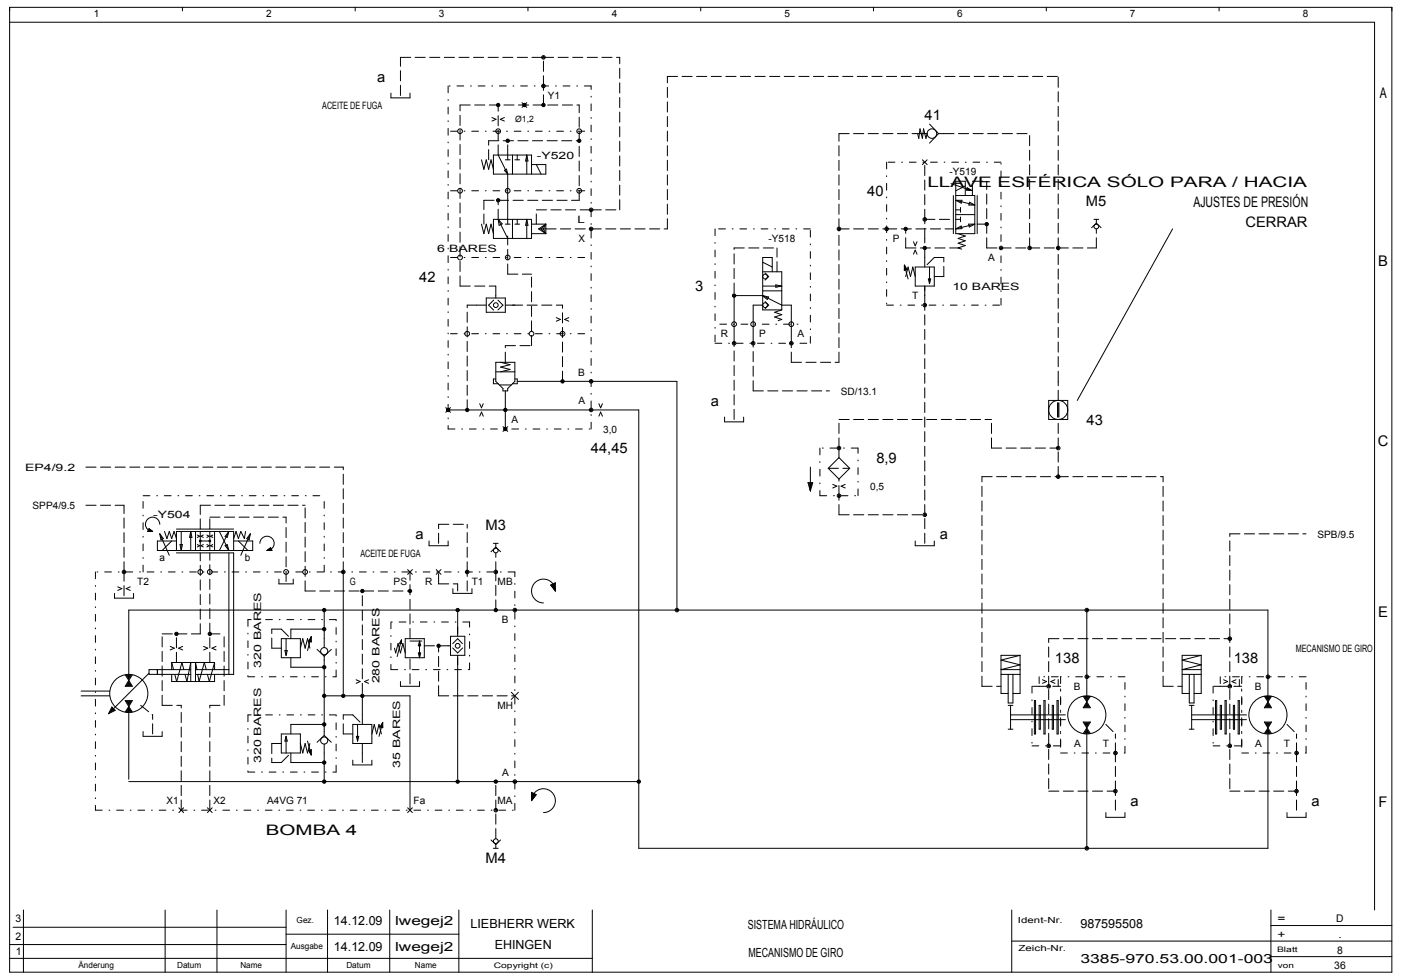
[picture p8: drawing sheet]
<svg xmlns="http://www.w3.org/2000/svg" width="582mm" height="406mm" viewBox="0 0 582 406" stroke-linecap="round" stroke-linejoin="round" font-family="sans-serif">
<g fill="none" stroke="#000" stroke-width=".42">
<path d="M4 3.1h574.2v400.9h-574.2zM4 9.2h567v369M75.8 3.1v1.4M147.6 3.1v1.4M219.3 3.1v1.4M291.1 3.1v1.4M362.9 3.1v1.4M434.6 3.1v1.4M506.4 3.1v1.4M162.4 38.7v2h7.9v-2M204.4 48.8l1.7 .8-1.7 .7M209.5 48.8l-1.7 .8 1.7 .7"/>
<path d="M216.8 42.7l2 1.9M218.8 42.7l-2 1.9M380.2 55.5h5l-.5 2-1-4-.5 4-1-4-.5 4-.5-2M386.1 51.6l3.8 3.9M389.9 55.5h2.2M389.9 55.5l-3.8 4M200 66.4l1 4 1-4 1 4 1-4 1 4M206.9 64.4l4 8M209.5 70.8l.9-.5 .5 2.1zM209.9 66.4h2M210.9 64.4v2M210.9 72.4v20.7"/>
<path d="M212.9 64.4v8M213.9 66.4h2M214.9 64.4v2M218.8 64.4v8M218.8 64.4l.5 2.5h-1zM220.8 68.4h6v4h-21.8v-8h15.8v8M222.8 68.4l2 4M383.2 66.4l2 2M385.2 66.4l-2 2M395.1 76.3l8.6 2.9M401 77.3l-4 2M401.8 78l1.9 1.2-2.3-.2z"/>
<path d="M401.9 78.3l1.8 .9-2-.3zM403.4 79.1l-1.3-.6-.1 .3 1.7 .4M200 93.1l1 4 1-4 1 4 1-4 1 4M205 91.2h15.8v7.9h-15.8zM206.9 91.2l1.7 1.8-1.3 .6zM206.9 91.2l4 7.9M209.9 93.1h2M212.9 91.2v7.9M213.9 93.1h2M214.9 91.2v1.9M218.8 91.2v7.9M218.8 91.2l.5 2.4h-1z"/>
<path d="M220.8 97.1h6M220.8 93.1h6M223.8 95.1h3M223.8 95.1l3 2M226.8 93.1v4M226.8 93.1l-3 2M226.8 93.1l-1 2 1 2M226.8 93.1l-2 2 2 2M396 81.3v15.8M397 81.3h8v15.8h-8v-21.8h4v6M397 83.2h2.6l-.3 1.2zM397 83.2l8 2"/>
<path d="M397 87.2h2M397 89.2h8M397 91.2h2M397 95.1l2.3-1.2 .3 1.1zM398 97.1l3 1-3 1 3 1-3 1 3 1-3 .9 1.5 .5M399 86.2v2M399 90.2v2M402.4 93.1h2.6l-2.3 1.2zM402.8 84l2.2 1.2h-2.5zM405 93.1l-8 2M405.9 81.3v15.8M453.5 94.6l1.9-1.9 2 1.9"/>
<path d="M454.4 91.2h2M455.4 91.2v1.9M487.1 95.1l-39.6 71.3M316.8 112.9h8v15.9M316.8 118.9h8M316.8 109l4 2M317.8 113.4l1.5 1.5-1.5 1.5M320.8 112.9v-5.9h-4v21.8h8M322.3 118.4l2.5 .5-2.5 .5zM375.7 110.2l1.1 1.8-1.1 .3zM375.7 110.2l1.5 5.7M375.7 110.2l.8 1.8-.7 .2 .1-1.4 .4 1.1-.4 .1 .1-.7"/>
<path d="M376.2 114.9l1-3.9 1 3.9 1-3.9 1 3.9M379.5 100.4l.7 1.8 .7-1.8M379.5 105.6l.7-1.7 .7 1.7M380.2 111h7.9v7.9h-7.9zM384.2 107v4M384.2 118.9v3.9M385.6 115.9h1l-.5 2zM386.1 111v6.9M198 126.8h4M202 123.8h7.9v6h-7.9zM205.1 124.7l-2.1 2.1 2.1 2.1M206 122.8v1"/>
<path d="M206.9 124.7l2 2.1-2 2M209.9 126.8h4M231.1 132l1.7 .7-1.7 .8M236.3 132l-1.7 .7 1.7 .8M316.8 126.8h-3.9v15.8M316.8 122.8l8 4h3.9v15.8M316.8 120.9h8M316.8 122.8l2.5 .6-.6 1-1.9-1.5M316.8 122.8h-11.8v19.8M317.8 125.3l1.5 1.5-1.5 1.5M324.8 128.8l-3 1 3 1-3 1 3 .9-1.5 .5M206 157.5h-1v2h1.9"/>
<path d="M206 150.6h7.9v7.9l-3 3v.9h-2v-.9l-2.9-3zM206 154.5h7.9M207.4 160h5M207.9 150.6l4 1-4 .9 4 1-4 1M213.9 157.5h1v2h-2M214.9 158.5h66.3v95M185.2 169.4l1.9 2M186.2 170.4h79.2v182.1h261.3v-47.5M187.1 169.4l-1.9 2M199.3 167.8l.7 1.7 .8-1.7M199.3 173l.7-1.7 .8 1.7M208.9 177.3l2 2"/>
<path d="M209.9 162.4v15.9M210.9 177.3l-2 2M248.8 167.8l.7 1.7 .8-1.7M248.8 173l.7-1.7 .8 1.7M301 173.3v2h7.9v-2M435.6 166.4h8v7.9h-8zM439.3 167.4v5.9M439.6 167.4v5.9M439.9 167.4v5.9M336.6 194.1v9.9M344.1 194.6l4.4-4.4 4.5 4.4-4.5 4.5zM61.9 219.7l1.5 1.2h-2.1z"/>
<path d="M66.4 217.9a2.97 2.97 0 0 0-3-3 2.97 2.97 0 0 0-3 3 2.97 2.97 0 0 0 3 3M73.3 219.9h23.8M335.6 200.6h2l-1 3.4zM336.6 202l.4-.9h-.6l.2 1.8 .7-2.1h-1.3l.6 3.2M345.9 201.3l1.7 .7-1.7 .8M351.1 201.3l-1.7 .7 1.7 .8M63.2 220.8l-1.2-1-.4 .9 .8-.1-.4-.1 .2-.2 .7 .4-1-.1 .2-.5 1.1 .7-1.5-.1 .3-.7 1.4 .9M66.4 221.8l1.5 2-1 .5zM66.4 221.8l3.9 9M68.3 220.9l1 2.9 1-2.9 1 2.9 1-2.9 1 2.9M71.3 224.8l-3.9 4M73.3 224.8h-7.9v4h39.6v-4h-7.9"/>
<path d="M73.3 228.8v-7.9h23.8v7.9M73.3 229.8h23.8v50.5h-15.9M74.8 226.3h1l-.5 2.5zM75.3 220.9v7.9M79.2 220.9v7.9M79.2 220.9l.5 2.4h-1zM81.2 220.9v7.9M82 222.3l.9 .5-.9 .5M82 226.3l.9 .5-.9 .5M83.2 224.8h4M83.2 220.9v7.9M84.4 222.3l-.9 .5 .9 .5"/>
<path d="M84.4 226.3l-.9 .5 .9 .5M85.9 222.3l1 .5-1 .5M85.9 226.3l1 .5-1 .5M87.2 220.9v7.9M88.4 222.3l-.9 .5 .9 .5M88.4 226.3l-.9 .5 .9 .5M89.1 220.9v7.9M91.1 220.9l4 7.9M93.5 226.7l.9-.4 .7 2.5zM95.1 220.9l-.7 2.4-.9-.4zM95.1 220.9l-4 7.9M95.1 229.8v50.5"/>
<path d="M99 224.8l4 4M102 220.9l-.5 2.9-1.5-2.9-1 2.9-.9-2.9-1 2.9M104 221.8l-.5 2.5-1-.5zM104 221.8l-4 9M107.9 225.8a2.97 2.97 0 0 1 3-3 2.97 2.97 0 0 1 3 3 2.97 2.97 0 0 1-3 3M110.9 228.8l1.5-1.2 .6 1.2zM111.1 228.7l1.2-.9 .5 .9-.9-.2 .4-.1-.1-.2-.7 .4 1-.1-.3-.4zM111.2 228.7l1.4-.1-.3-.7-1.4 .9M142.6 237.7v50.5M169.3 236.7l2 2M171.3 236.7l-2 2M178.2 224.8v2h8v-2"/>
<path d="M181.2 236.7l2 2M183.2 236.7l-2 2M204 229.3l2-1.9 1.9 1.9M205 225.8h1.9M206 225.8v2M380.2 224.8v2h7.9v-2M47.6 246.6v2h7.9v-2M48.9 243.9l1.7 .7-1.7 .8M54.1 243.9l-1.7 .7 1.7 .8M115.9 240.7v1.9h5.9v-1.9M134.7 253.5v15.6M188.1 244.6v2h8v-2"/>
<path d="M190.1 254.5v9.9M228.7 243.1l2-1v3.5zM230.6 245.3l-1.6-2.1 1.5-.7-.5 1.2 .2 .2-.1-.6-.3 .2 .6 1.2-.2-1.7-.7 .4 1.1 1.8-.2-2.5-1.2 .6 1.5 2.3M230.7 245.6a5 5 0 0 0-4.9-4.9 5 5 0 0 0-5 4.9 5 5 0 0 0 5 5M451.5 253.5v35.7M61.9 279.8l-16.8 16.8M65.4 278.3v2M70.7 268.6l1.7 .8-1.7 .7M71.3 275.3v3M71.3 275.3l.8 3M71.3 275.3h17.8M75.9 268.6l-1.7 .8 1.7 .7"/>
<path d="M76.4 278.3l-.8-3-2.2 7.9-.8-2.9M79.2 278.3h-17.3v2h17.3M81.2 278.3h13.9M81.8 278.3l-.6-3v7.9M84.6 268.6l1.7 .8-1.7 .7M85.7 278.3l-.8-3-2.2 7.9-.6-2.9M89.1 275.3v3M89.1 275.3l-2.1 7.9-.8-2.9M89.8 268.6l-1.7 .8 1.7 .7M116.9 265.4h7.9v7.9h-7.9zM118.3 270.4h1l-.5 1.9zM118.8 265.4v6.9"/>
<path d="M120.8 273.3v4h13.9M124.8 269.4l1-4 1 4 1-4 .9 4M129.3 264.6v2.2l-1.1-.3zM129.3 264.6l-1.5 5.8M129.3 264.6l-.9 1.8 .8 .2-.1-1.4-.4 1.1 .4 .1-.1-.6M131.7 269.9l3 2.8M134.7 261.4h-13.9v4M134.7 272.7v32.9M137.7 269.9l-3 2.8M163.9 269.4l.5 1.9 1-3.9 1 3.9 1-3.9 .9 3.9M166.8 266l-.8 1.3 .8 .2v-1.6l-1.8 6.9M168.3 265.4h8v7.9h-8z"/>
<path d="M170.3 266.4h5M173.8 271.3h1l-.5 2zM174.3 266.4l.5 2h-1zM174.3 266.4v6.9M186.2 268.4h.9M187.1 264.4h6v7.9h-6zM188 269.3l2.1 2 2.1-2M188 267.5l2.1-2.1 2 2.1M190.1 272.3v51.5M423.8 272.3l-8 2 8 2-8 2h8M423.8 272.3h-8v15.9h3M423.8 272.3v15.9h-3"/>
<path d="M499 272.3l-7.9 2 7.9 2-7.9 2h7.9M499 272.3h-7.9v15.9h2.9M499 272.3v15.9h-3M33.7 289.2h11.9M33.7 287.2h11.9M46.5 293.8l1.4 1.4-2.8 1.4zM46.6 294.3l.8 .8-1.6 .8zM46.7 294.7l.2 .3-.4 .2zM52 291.1h3l-1.5 2.5zM52 280.4l1.5 2.3M52.5 280.5h2l-1 1.6zM52.5 291.4h2l-1 1.6z"/>
<path d="M53 280.8h1l-.5 .8zM53 291.7h1l-.5 .7zM53.3 281h.4l-.2 .3zM53.3 291.9h.4zM53.5 282.7l1.5 2.5h-3zM53.5 281.2v-27.7h473.2v35.7M53.5 293.6v30.2M53.5 283.9l.5 .7h-1zM53.5 283.3l1 1.6h-2zM53.5 293.6l1.5 2.3M53.4 295.2h.1M53.5 294.7l.6 .8h-1.2z"/>
<path d="M53.5 294.1l1.1 1.7h-2.2zM53.5 293.6l-1.5 2.3M53.6 284.4h-.3h.4M55 280.4l-1.5 2.3M71.3 280.3v2.9h17.8v-2.9M76.9 280.3l.8 2.9 1.5-7.9v7.9M134.7 289.2h35.6v47.5M147.9 282.5l1.7 .7-1.7 .8M150.5 289.2v11.8M153.1 282.5l-1.7 .7 1.7 .8M166.4 283.2v2h7.9v-2M212.4 287.7l3 2.9"/>
<path d="M215.4 287.7l-3 2.9M415.8 280.3h8M418.8 280.3v11.8h2v-11.8M418.8 293.1h2M419.8 293.1v9.9M419.8 299.1h22.8M419.8 297.1h22.8M429.7 291.1h.5v13.9h-.5zM431.7 293.1h.5v9.9h-.5zM433 282.5l1.7 .7-1.7 .8M433.7 291.1h.5v13.9h-.5zM437.1 293.1h.5v9.9h-.5z"/>
<path d="M438.2 282.5l-1.7 .7 1.7 .8M439.1 291.1h.5v13.9h-.5zM450 289.4l1.5 2.2M450.4 289.5h2.2l-1.1 1.6zM450.9 289.8h1.2l-.6 .7zM451.4 290.1h.1M451.5 291.6l1.5 2.5h-3zM451.5 292.2l1 1.6h-2zM451.5 292.8l.5 .7h-1zM451.5 293.1l.2 .2h-.4zM453 289.4l-1.5 2.2M491.1 280.3h7.9"/>
<path d="M494 280.3v11.8h2v-11.8M494 293.1h2M495 293.1v9.9M495 299.1h22.8M495 297.1h22.8M504.9 291.1h.5v13.9h-.5zM506.9 293.1h.5v9.9h-.5zM508.3 282.5l1.7 .7-1.7 .8M508.9 291.1h.5v13.9h-.5zM512.4 293.1h.5v9.9h-.5zM513.5 282.5l-1.7 .7 1.7 .8M514.3 291.1h.5v13.9h-.5z"/>
<path d="M525.2 289.4l1.5 2.2M525.6 289.5h2.2l-1.1 1.6zM526.1 289.8h1.2l-.6 .7zM526.6 290.1h.1M526.7 291.6l1.5 2.5h-3zM526.7 292.2l1 1.6h-2zM526.7 292.8l.5 .7h-1zM526.7 293.1l.2 .2h-.4zM528.2 289.4l-1.5 2.2M59.4 304v2h8v-2M116.9 305h7.9v7.9h-7.9zM118.8 306v6.9"/>
<path d="M118.8 306l.5 2h-1zM120.8 312.9v4h13.9M124.8 309l1 3.9 1-3.9 1 3.9 .9-3.9M127.8 308l1.5 5.7M128.2 311.9l1.1-.4v2.2zM129 312.6l.1-.7-.4 .1 .4 1.1 .1-1.4-.8 .2 .9 1.8M134.7 301h-13.9v4M134.7 309.2v15.6M134.7 305.6l3 2.9M134.7 305.6l-3 2.9M146.6 301h7.9v8h-7.9zM146.6 315.9v2h7.9v-2"/>
<path d="M148 306h1l-.5 2zM148.5 301v7M150.5 309v7.9M154.5 305l1-4 1 4 1-4 .9 4M159 300.2v2.2l-1.1-.3zM159 300.2l-1.5 5.8M159 300.2l-.9 1.9 .8 .2-.1-1.4-.4 1 .4 .1-.1-.6M418.8 303h2M450 300.1h3l-1.5 2.4zM450.5 300.3h2l-1 1.6zM451 300.6h1l-.5 .7zM451.3 300.8h.4h-.3"/>
<path d="M451.5 303.1l1 1.6h-2zM451.5 303.6l.5 .8h-1zM451.5 303.9l.2 .3h-.4zM451.5 302.5l-1.5 2.3M451.5 302.5l1.5 2.3M451.5 305v47.5M494 303h2M525.2 300.1h3l-1.5 2.4zM525.7 300.3h2l-1 1.6zM526.2 300.6h1l-.5 .7zM526.5 300.8h.4h-.3M526.7 303.1l1 1.6h-2z"/>
<path d="M526.7 303.6l.5 .8h-1zM526.7 303.9l.2 .3h-.4zM526.7 302.5l-1.5 2.3M526.7 302.5l1.5 2.3M53.5 324.8h211.9M74.3 335.7l2 2M76.3 335.7l-2 2M86.2 335.7l1.9 2M88.1 335.7l-1.9 2M169.3 335.7l2 2M171.3 335.7l-2 2M220.8 332.7a5 5 0 0 1 5-4.9 5 5 0 0 1 4.9 4.9 5 5 0 0 1-4.9 5"/>
<path d="M220.8 329.3l2 .9-2 2.5zM220.9 332.4l1.6-2.1-1.5-.6 .5 1.1-.2 .2 .1-.6 .3 .2-.6 1.2 .2-1.7 .7 .4-1.1 1.8 .2-2.4 1.2 .5-1.5 2.3M459.4 337.7v2h7.9v-2M534.6 337.7v2h8v-2M204 349.1l2 1.8 1.9-1.8M205 352.5h1.9M206 350.5v2M9.7 378.2v25.8M68.6 378.2v25.8M90.1 378.2v25.8M118.8 378.2v25.8M136.1 378.2v25.8"/>
<path d="M161.9 378.2v25.8M190.6 378.2v25.8M246.1 378.2v25.8M420.3 378.2v25.8M528 378.2v25.8M4 398.3h242.1M4 392.5h114.8M5.4 385.3h113.4M118.8 388.2h71.8M420.3 391.1h157.9M528 397.5h50.2M528 384.6h50.2"/>
<circle cx="225.8" cy="23.8" r=".74"/>
<circle cx="225.8" cy="35.7" r=".74"/>
<circle cx="225.8" cy="35.7" r=".37"/>
<circle cx="225.8" cy="23.8" r=".37"/>
<circle cx="191.1" cy="54.5" r=".99"/>
<circle cx="206.9" cy="54.5" r=".99"/>
<circle cx="206.9" cy="43.6" r=".69"/>
<circle cx="206.9" cy="43.6" r=".5"/>
<circle cx="207" cy="43.6" r=".2"/>
<circle cx="210.9" cy="58.5" r=".69"/>
<circle cx="210.9" cy="58.5" r=".5"/>
<circle cx="210.9" cy="58.5" r=".2"/>
<circle cx="217.8" cy="43.6" r=".69"/>
<circle cx="217.8" cy="43.6" r=".5"/>
<circle cx="217.8" cy="43.6" r=".2"/>
<circle cx="225.8" cy="43.6" r=".69"/>
<circle cx="225.8" cy="43.6" r=".5"/>
<circle cx="225.8" cy="43.6" r=".2"/>
<circle cx="240.6" cy="54.5" r=".99"/>
<circle cx="240.6" cy="58.5" r=".5"/>
<circle cx="240.6" cy="58.5" r=".69"/>
<circle cx="240.6" cy="58.5" r=".2"/>
<circle cx="387.1" cy="55.5" r="1.98"/>
<circle cx="191.1" cy="79.3" r=".99"/>
<circle cx="210.9" cy="79.3" r=".99"/>
<circle cx="240.6" cy="79.3" r=".99"/>
<circle cx="206.9" cy="83.2" r=".69"/>
<circle cx="206.9" cy="83.2" r=".5"/>
<circle cx="207" cy="83.2" r=".2"/>
<circle cx="245.6" cy="95.1" r=".74"/>
<circle cx="245.6" cy="87.2" r=".74"/>
<circle cx="245.6" cy="87.2" r=".37"/>
<circle cx="245.6" cy="95.1" r=".37"/>
<circle cx="348.5" cy="95.1" r=".74"/>
<circle cx="348.5" cy="95.1" r=".37"/>
<circle cx="368.3" cy="95.1" r=".74"/>
<circle cx="368.3" cy="95.1" r=".37"/>
<circle cx="376.2" cy="95.1" r=".5"/>
<circle cx="376.2" cy="95.1" r=".69"/>
<circle cx="376.2" cy="95.1" r=".2"/>
<circle cx="384.2" cy="91.2" r=".37"/>
<circle cx="384.2" cy="91.2" r=".74"/>
<circle cx="409.9" cy="93.1" r=".5"/>
<circle cx="409.9" cy="93.1" r=".69"/>
<circle cx="409.9" cy="93.1" r=".2"/>
<circle cx="455.4" cy="94.1" r=".99"/>
<circle cx="191.1" cy="107" r=".99"/>
<circle cx="210.9" cy="107" r=".99"/>
<circle cx="317.8" cy="114.9" r=".99"/>
<circle cx="384.2" cy="103" r=".5"/>
<circle cx="384.2" cy="103" r=".69"/>
<circle cx="384.2" cy="103" r=".2"/>
<circle cx="415.8" cy="103" r=".74"/>
<circle cx="415.8" cy="103" r=".37"/>
<circle cx="427.7" cy="103" r=".74"/>
<circle cx="427.7" cy="103" r=".37"/>
<circle cx="439.6" cy="103" r=".74"/>
<circle cx="439.6" cy="103" r=".37"/>
<circle cx="194.1" cy="138.7" r=".99"/>
<circle cx="206" cy="126.8" r=".99"/>
<circle cx="220.8" cy="138.7" r=".99"/>
<circle cx="233.7" cy="138.7" r=".99"/>
<circle cx="305" cy="134.7" r=".99"/>
<circle cx="305" cy="122.8" r=".5"/>
<circle cx="305" cy="122.8" r=".69"/>
<circle cx="305" cy="122.8" r=".2"/>
<circle cx="312.9" cy="134.7" r=".99"/>
<circle cx="317.8" cy="126.8" r=".99"/>
<circle cx="328.7" cy="134.7" r=".99"/>
<circle cx="384.2" cy="126.8" r=".37"/>
<circle cx="384.2" cy="126.8" r=".74"/>
<circle cx="233.7" cy="158.5" r=".5"/>
<circle cx="233.7" cy="158.5" r=".69"/>
<circle cx="233.7" cy="158.5" r=".2"/>
<circle cx="245.6" cy="158.5" r=".74"/>
<circle cx="245.6" cy="158.5" r=".37"/>
<circle cx="305" cy="142.6" r=".74"/>
<circle cx="305" cy="142.6" r=".37"/>
<circle cx="312.9" cy="142.6" r=".74"/>
<circle cx="312.9" cy="142.6" r=".37"/>
<circle cx="328.7" cy="142.6" r=".74"/>
<circle cx="328.7" cy="142.6" r=".37"/>
<circle cx="186.2" cy="170.4" r=".69"/>
<circle cx="186.2" cy="170.4" r=".5"/>
<circle cx="186.2" cy="170.4" r=".2"/>
<circle cx="194.1" cy="170.4" r=".69"/>
<circle cx="194.1" cy="170.4" r=".5"/>
<circle cx="194.1" cy="170.4" r=".2"/>
<circle cx="209.9" cy="178.3" r=".69"/>
<circle cx="209.9" cy="170.4" r=".69"/>
<circle cx="209.9" cy="178.3" r=".5"/>
<circle cx="209.9" cy="170.4" r=".5"/>
<circle cx="209.9" cy="170.4" r=".2"/>
<circle cx="209.9" cy="178.3" r=".2"/>
<circle cx="245.6" cy="170.4" r=".74"/>
<circle cx="245.6" cy="170.4" r=".37"/>
<circle cx="439.6" cy="170.4" r="4"/>
<circle cx="348.5" cy="186.2" r=".74"/>
<circle cx="348.5" cy="186.2" r=".37"/>
<circle cx="439.6" cy="198.1" r=".74"/>
<circle cx="439.6" cy="186.2" r=".74"/>
<circle cx="439.6" cy="198.1" r=".37"/>
<circle cx="439.6" cy="186.2" r=".37"/>
<circle cx="348.5" cy="206" r=".74"/>
<circle cx="348.5" cy="206" r=".37"/>
<circle cx="384.2" cy="213.9" r=".37"/>
<circle cx="384.2" cy="213.9" r=".74"/>
<circle cx="51.5" cy="237.7" r=".74"/>
<circle cx="51.5" cy="237.7" r=".37"/>
<circle cx="83.2" cy="237.7" r=".99"/>
<circle cx="83.2" cy="224.8" r=".35"/>
<circle cx="83.2" cy="224.8" r=".1"/>
<circle cx="83.2" cy="224.8" r=".25"/>
<circle cx="87.2" cy="237.7" r=".99"/>
<circle cx="87.2" cy="224.8" r=".35"/>
<circle cx="87.2" cy="224.8" r=".1"/>
<circle cx="87.2" cy="224.8" r=".25"/>
<circle cx="118.8" cy="237.7" r=".99"/>
<circle cx="126.8" cy="237.7" r=".99"/>
<circle cx="142.6" cy="237.7" r=".74"/>
<circle cx="142.6" cy="237.7" r=".37"/>
<circle cx="194.1" cy="237.7" r=".74"/>
<circle cx="194.1" cy="237.7" r=".37"/>
<circle cx="206" cy="228.8" r=".99"/>
<circle cx="206" cy="237.7" r=".74"/>
<circle cx="206" cy="237.7" r=".37"/>
<circle cx="134.7" cy="253.5" r=".5"/>
<circle cx="134.7" cy="253.5" r=".69"/>
<circle cx="134.7" cy="253.5" r=".2"/>
<circle cx="150.5" cy="245.6" r=".5"/>
<circle cx="150.5" cy="245.6" r=".69"/>
<circle cx="150.5" cy="245.6" r=".2"/>
<circle cx="170.3" cy="245.6" r=".5"/>
<circle cx="170.3" cy="245.6" r=".69"/>
<circle cx="170.3" cy="245.6" r=".2"/>
<circle cx="190.1" cy="253.5" r=".69"/>
<circle cx="190.1" cy="253.5" r=".5"/>
<circle cx="190.1" cy="253.5" r=".2"/>
<circle cx="206" cy="253.5" r=".69"/>
<circle cx="206" cy="253.5" r=".5"/>
<circle cx="206" cy="253.5" r=".2"/>
<circle cx="213.9" cy="253.5" r=".74"/>
<circle cx="213.9" cy="253.5" r=".37"/>
<circle cx="281.2" cy="253.5" r=".74"/>
<circle cx="281.2" cy="253.5" r=".37"/>
<circle cx="451.5" cy="253.5" r=".74"/>
<circle cx="451.5" cy="253.5" r=".37"/>
<circle cx="73.3" cy="263.4" r=".69"/>
<circle cx="73.3" cy="263.4" r=".5"/>
<circle cx="73.3" cy="263.4" r=".2"/>
<circle cx="87.2" cy="263.4" r=".69"/>
<circle cx="87.2" cy="263.4" r=".5"/>
<circle cx="87.2" cy="263.4" r=".2"/>
<circle cx="134.7" cy="270.6" r="1.49"/>
<circle cx="134.7" cy="261.4" r=".5"/>
<circle cx="134.7" cy="277.3" r=".5"/>
<circle cx="134.7" cy="261.4" r=".69"/>
<circle cx="134.7" cy="277.3" r=".69"/>
<circle cx="134.7" cy="277.3" r=".2"/>
<circle cx="134.7" cy="261.4" r=".2"/>
<circle cx="182.2" cy="268.4" r=".5"/>
<circle cx="182.2" cy="268.4" r=".69"/>
<circle cx="182.2" cy="268.4" r=".2"/>
<circle cx="190.1" cy="268.4" r=".99"/>
<circle cx="510.9" cy="265.4" r=".37"/>
<circle cx="510.9" cy="265.4" r=".74"/>
<circle cx="53.5" cy="288.2" r="7.9"/>
<circle cx="134.7" cy="289.2" r=".5"/>
<circle cx="134.7" cy="289.2" r=".69"/>
<circle cx="134.7" cy="289.2" r=".2"/>
<circle cx="142.6" cy="289.2" r=".5"/>
<circle cx="142.6" cy="289.2" r=".69"/>
<circle cx="142.6" cy="289.2" r=".2"/>
<circle cx="150.5" cy="289.2" r=".5"/>
<circle cx="150.5" cy="289.2" r=".69"/>
<circle cx="150.5" cy="289.2" r=".2"/>
<circle cx="435.6" cy="285.2" r=".74"/>
<circle cx="435.6" cy="285.2" r=".37"/>
<circle cx="451.5" cy="297.1" r="7.9"/>
<circle cx="451.5" cy="281.2" r=".74"/>
<circle cx="451.5" cy="281.2" r=".37"/>
<circle cx="510.9" cy="285.2" r=".37"/>
<circle cx="510.9" cy="285.2" r=".74"/>
<circle cx="526.7" cy="297.1" r="7.9"/>
<circle cx="526.7" cy="281.2" r=".74"/>
<circle cx="526.7" cy="281.2" r=".37"/>
<circle cx="134.7" cy="307.7" r="1.49"/>
<circle cx="134.7" cy="316.9" r=".5"/>
<circle cx="134.7" cy="301" r=".5"/>
<circle cx="134.7" cy="316.9" r=".69"/>
<circle cx="134.7" cy="301" r=".69"/>
<circle cx="134.7" cy="301" r=".2"/>
<circle cx="134.7" cy="316.9" r=".2"/>
<circle cx="435.6" cy="310" r=".74"/>
<circle cx="435.6" cy="310" r=".37"/>
<circle cx="463.4" cy="312.9" r=".74"/>
<circle cx="463.4" cy="312.9" r=".37"/>
<circle cx="510.9" cy="310" r=".37"/>
<circle cx="510.9" cy="310" r=".74"/>
<circle cx="538.6" cy="312.9" r=".74"/>
<circle cx="538.6" cy="312.9" r=".37"/>
<circle cx="134.7" cy="324.8" r=".5"/>
<circle cx="134.7" cy="324.8" r=".69"/>
<circle cx="134.7" cy="324.8" r=".2"/>
<circle cx="190.1" cy="324.8" r=".69"/>
<circle cx="190.1" cy="324.8" r=".5"/>
<circle cx="190.1" cy="324.8" r=".2"/>
<circle cx="206" cy="336.7" r=".74"/>
<circle cx="206" cy="324.8" r=".69"/>
<circle cx="206" cy="324.8" r=".5"/>
<circle cx="206" cy="336.7" r=".37"/>
<circle cx="206" cy="324.8" r=".2"/>
<circle cx="213.9" cy="324.8" r=".74"/>
<circle cx="213.9" cy="324.8" r=".37"/>
<circle cx="265.4" cy="324.8" r=".5"/>
<circle cx="265.4" cy="324.8" r=".69"/>
<circle cx="265.4" cy="324.8" r=".2"/>
<circle cx="463.4" cy="328.8" r=".74"/>
<circle cx="463.4" cy="328.8" r=".37"/>
<circle cx="538.6" cy="328.8" r=".74"/>
<circle cx="538.6" cy="328.8" r=".37"/>
<circle cx="206" cy="349.6" r=".99"/>
<circle cx="451.5" cy="352.5" r=".74"/>
<circle cx="451.5" cy="352.5" r=".37"/>
</g>
<g fill="none" stroke="#000" stroke-width=".42" stroke-dasharray="4.2 1.8">
<path d="M166.4 39.7v-15.9M166.4 23.8h59.4M225.8 35.7v-11.9M225.8 23.8h31.6M277.2 31.8h162.4M191.1 43.6h49.5M203 58.5h37.6M225.8 43.6v-7.9M348.5 55.5h31.7M392.1 55.5h35.6M203 66.4v-7.9M206.9 64.4v-20.8"/>
<path d="M210.9 64.4v-5.9M404 75.3h5.9M201 93.1v-9.9M201 83.2h39.6M206.9 91.2v-8M222.8 93.1v-5.9M222.8 87.2h22.8M226.8 95.1h18.8M240.6 83.2v-39.6M245.6 95.1h31.6M245.6 87.2h11.8M257.4 87.2v-63.4"/>
<path d="M277.2 95.1v-63.3M348.5 95.1v-39.6M348.5 95.1h19.8M368.3 95.1h27.7M384.2 99.1v-7.9M384.2 91.2v-23.8M384.2 91.2h11.8M404 81.3v-6M405.9 93.1h4M191.1 118.9v-75.3M191.1 118.9h14.9M210.9 113.9v-15.8"/>
<path d="M210.9 113.9h9.9M305 103h17.8M322.8 112.9v-9.9M376.2 103v-7.9M376.2 103h23.8M384.2 107v-7.9M388.1 107l-3.9 4M388.1 114.9h4M392.1 114.9v-7.9M392.1 107h-4M409.9 103v-27.7M409.9 103h5.9"/>
<path d="M415.8 103h11.9M427.7 103v-47.5M427.7 103h11.9M439.6 103v-71.2M439.6 103h15.8M455.4 103v-7.9M194.1 126.8h3.9M206 122.8v-3.9M212.9 126.8h20.8M305 121.9v-18.9M384.2 126.8v-7.9M209.9 150.6v-7"/>
<path d="M209.9 143.6h10.9M220.8 143.6v-29.7M233.7 158.5v-31.7M328.7 150.6v-8M328.7 150.6h19.8M348.5 150.6v-55.5M439.6 158.5v-55.5M194.1 170.4v-43.6M305 174.3v-31.7M312.9 162.4v-19.8M312.9 162.4h31.7M348.5 174.3h63.4"/>
<path d="M439.6 166.4v-7.9M35.7 194.1h106.9M344.1 194.6h8.9M348.5 190.2v-4M348.5 186.2v-11.9M407.9 198.1h31.7M411.9 186.2v-11.9M411.9 186.2h27.7M439.6 198.1v-11.9M439.6 186.2v-11.9M439.6 198.1h43.6M35.7 210h15.8"/>
<path d="M83.2 219.9v-9.9M83.2 210h43.6M87.2 219.9v-5M87.2 214.9h31.6M182.2 217.9h11.9M348.5 213.9v-7.9M348.5 206v-6.9M348.5 213.9h35.7M384.2 213.9v-87.1M51.5 237.7v-27.7M142.6 237.7v-43.6M182.2 225.8v-7.9"/>
<path d="M194.1 237.7v-19.8M206 237.7v-7.9M384.2 225.8v-11.9M510.9 221.8h31.7M51.5 247.6v-9.9M118.8 241.6v-26.7M126.8 245.6v-35.6M126.8 245.6h43.5M182.2 242.6v-4.9M182.2 242.6h7.9M190.1 245.6v-3M194.1 245.6v-7.9"/>
<path d="M206 253.5v-15.8M67.4 263.4h15.8M73.3 275.3v-11.9M83.2 263.4v-33.6M87.2 275.3v-45.5M87.2 263.4h5.9M112.9 269.4v-8M112.9 261.4h4M116.9 261.4l3.9 4M116.9 269.4h-4M170.3 265.4v-27.7M176.3 268.4h9.9"/>
<path d="M435.6 265.4h75.3M510.9 265.4v-43.6M58.4 293.1l5 4M67.4 293.1v-29.7M67.4 293.1h7.9M87.2 293.1h5.9M93.1 293.1v-29.7M142.6 297.1h4M146.6 297.1l3.9 3.9M150.5 288.2v-42.6M170.3 284.2v-10.9M182.2 289.2v-20.8"/>
<path d="M182.2 289.2h31.7M407.9 285.2v-87.1M407.9 285.2h7.9M435.6 285.2v-19.8M483.2 285.2v-87.1M483.2 285.2h7.9M510.9 285.2v-19.8M63.4 305v-7.9M112.9 309v7.9M112.9 316.9h4M116.9 316.9l3.9-4M116.9 309h-4"/>
<path d="M142.6 305v-7.9M146.6 305h-4M435.6 310v-1M435.6 309v-23.8M459.4 301l4 4M463.4 312.9v-7.9M510.9 310v-1M510.9 309v-23.8M534.6 301l4 4M538.6 312.9v-7.9M75.3 336.7v-43.6M87.2 336.7v-43.6"/>
<path d="M206 336.7v-11.9M435.6 327.8v-17.8M435.6 328.8h27.8M463.4 336.7v-7.9M463.4 328.8v-15.9M510.9 327.8v-17.8M510.9 328.8h27.7M538.6 336.7v-7.9M538.6 328.8v-15.9M206 348.6v-11.9"/>
</g>
<g fill="none" stroke="#000" stroke-width=".42" stroke-dasharray="2.8 2.8 .4 2.8">
<path d="M186.2 35.7v142.6M245.6 35.7h-59.4M187.1 54.5h57.5M187.1 79.3h57.5M368.3 67.4v59.4M415.8 67.4h-47.5M297 95.1v47.5M336.6 95.1h-39.6M187.1 107h57.5M187.1 138.7h57.5M299 134.7h34.7M368.3 126.8h47.5"/>
<path d="M415.8 126.8v-59.4M297 142.6h39.6M336.6 142.6v-47.5M186.2 178.3h59.4M245.6 178.3v-142.6M340.6 186.2v19.8M356.4 186.2h-15.8M59.4 206h75.3M340.6 206h15.8M356.4 206v-19.8M39.6 237.7v99M59.4 237.7v-31.7"/>
<path d="M134.7 237.7v-31.7M213.9 237.7h-174.3M103 257.5v23.7M139.6 257.5h-36.6M162.4 258.5v19.8M195.1 258.5h-32.7M162.4 278.3h32.7M195.1 278.3v-19.8M103 281.2h36.6M103 297.1v23.7M139.6 281.2v-23.7M139.6 297.1h-36.6"/>
<path d="M428.7 285.2v24.8M431.7 281.2v4M431.7 285.2h7.9M439.6 285.2v-4M439.6 281.2h-7.9M440.6 285.2h-11.9M440.6 281.2v31.7M467.3 281.2h-26.7M503.9 285.2v24.8M506.9 281.2v4M506.9 285.2h7.9M514.8 285.2v-4"/>
<path d="M514.8 281.2h-7.9M515.8 285.2h-11.9M515.8 281.2v31.7M542.6 281.2h-26.8M428.7 310h11.9M440.6 310v-24.8M440.6 312.9h26.7M467.3 312.9v-31.7M503.9 310h11.9M515.8 310v-24.8M515.8 312.9h26.8M542.6 312.9v-31.7"/>
<path d="M39.6 336.7h174.3M103 320.8h36.6M139.6 320.8v-23.7M213.9 336.7v-99"/>
</g>
<g font-size="6.1">
<text x="573.2" y="40.9">A</text>
<text x="572.5" y="110.5">B</text>
<text x="572.4" y="185.2">C</text>
<text x="572.5" y="256.2">E</text>
<text x="572.7" y="335.2">F</text>
</g>
<g font-size="6">
<text x="156.7" y="34">a</text>
<text x="384.1" y="49.8">41</text>
<text x="385.3" y="77.5">LLAVE ESFÉRICA SÓLO PARA / HACIA</text>
<text x="360.3" y="81.5">40</text>
<text x="451.1" y="85.4">M5</text>
<text x="495.8" y="85.9">AJUSTES DE PRESIÓN</text>
<text x="517.4" y="94.3">CERRAR</text>
<text x="174.2" y="117.1">42</text>
<text x="288.8" y="121.1">3</text>
<text x="295.3" y="168.6">a</text>
<text x="451.4" y="176.5">43</text>
<text x="245.5" y="188.4">44,45</text>
<text x="364.1" y="192.4">8,9</text>
<text x="201.7" y="220.1">M3</text>
<text x="172.6" y="224">a</text>
<text x="390.4" y="224">a</text>
<text x="438.3" y="275.5">138</text>
<text x="512.5" y="275.5">138</text>
<text x="469.6" y="334.9">a</text>
<text x="544.8" y="334.9">a</text>
<text x="110.4" y="346.8">BOMBA 4</text>
<text x="201.7" y="358.7">M4</text>
</g>
<g font-size="5.2">
<text x="138.7" y="384.4">14.12.09</text>
<text x="164.1" y="384.4">lwegej2</text>
<text x="195.4" y="385.8">LIEBHERR WERK</text>
<text x="310.7" y="386.1">SISTEMA HIDRÁULICO</text>
<text x="448.8" y="385.8">987595508</text>
<text x="138.7" y="395.1">14.12.09</text>
<text x="164.1" y="395.1">lwegej2</text>
<text x="205.5" y="394.4">EHINGEN</text>
<text x="311" y="397.6">MECANISMO DE GIRO</text>
<text x="448.8" y="400.2">3385-970.53.00.001-003</text>
</g>
<g font-size="4.4">
<text x="6.4" y="383.3">3</text>
<text x="530.7" y="383.3">=</text>
<text x="555.1" y="383.3">D</text>
<text x="530.7" y="389.8">+</text>
<text x="556" y="389.8">.</text>
<text x="6.4" y="390.5">2</text>
<text x="6.5" y="397">1</text>
<text x="555.5" y="396.3">8</text>
<text x="554.3" y="402.7">36</text>
</g>
<g font-size="4.2">
<text x="38.9" y="7.1">1</text>
<text x="110.6" y="7.1">2</text>
<text x="182.3" y="7.1">3</text>
<text x="254.1" y="7.1">4</text>
<text x="325.8" y="7.1">5</text>
<text x="397.7" y="7.1">6</text>
<text x="469.4" y="7.1">7</text>
<text x="541.2" y="7.1">8</text>
<text x="227.6" y="41.2">Y1</text>
<text x="133.9" y="45.2">ACEITE DE FUGA</text>
<text x="223" y="66">-Y520</text>
<text x="394.5" y="72.9">-Y519</text>
<text x="240" y="92.7">L</text>
<text x="240.2" y="100.6">X</text>
<text x="319.3" y="100.6">-Y518</text>
<text x="370.8" y="100.6">P</text>
<text x="181.6" y="104.6">6 BARES</text>
<text x="410.5" y="108.5">A</text>
<text x="378.9" y="124.4">T</text>
<text x="395.6" y="120.4">10 BARES</text>
<text x="299.4" y="140.2">R</text>
<text x="315.4" y="140.2">P</text>
<text x="331.3" y="140.2">A</text>
<text x="240.2" y="156.1">B</text>
<text x="240.2" y="167.9">A</text>
<text x="349.3" y="164">SD/13.1</text>
<text x="212.5" y="175.9">A</text>
<text x="250.6" y="179.8">3,0</text>
<text x="10.4" y="195.7">EP4/9.2</text>
<text x="361.5" y="203.6">0,5</text>
<text x="13.5" y="211.5">SPP4/9.5</text>
<text x="63.6" y="215.5">-Y504</text>
<text x="547.3" y="223.4">SPB/9.5</text>
<text x="66.2" y="233.3">a</text>
<text x="101.8" y="233.3">b</text>
<text x="149.7" y="231.3">ACEITE DE FUGA</text>
<text x="57" y="243.2">T2</text>
<text x="145.4" y="243.2">G</text>
<text x="163.5" y="243.2">PS</text>
<text x="176.6" y="243.2">R</text>
<text x="195.9" y="243.2">T1</text>
<text x="206.7" y="243.2">MB</text>
<text x="208.5" y="259">B</text>
<text x="538.3" y="270.9">MECANISMO DE GIRO</text>
<text x="108.5" y="277.5" transform="rotate(-90 108.5 277.5)">320 BARES</text>
<text x="157.6" y="284" transform="rotate(-90 157.6 284)">280 BARES</text>
<text x="446.1" y="286.7">B</text>
<text x="521.3" y="286.7">B</text>
<text x="206.7" y="294.7">MH</text>
<text x="446.2" y="310.5">A</text>
<text x="458.1" y="310.5">T</text>
<text x="521.4" y="310.5">A</text>
<text x="533.3" y="310.5">T</text>
<text x="108.5" y="317.1" transform="rotate(-90 108.5 317.1)">320 BARES</text>
<text x="166.3" y="319" transform="rotate(-90 166.3 319)">35 BARES</text>
<text x="208.6" y="322.4">A</text>
<text x="69.2" y="334.3">X1</text>
<text x="88.7" y="334.3">X2</text>
<text x="110.9" y="334.3">A4VG 71</text>
<text x="171.8" y="334.3">Fa</text>
<text x="206.7" y="334.3">MA</text>
</g>
<text font-size="3.6" x="214" y="50.9">Ø1,2</text>
<g font-size="3.5">
<text x="123.2" y="383.7">Gez.</text>
<text x="422.9" y="383.7">Ident-Nr.</text>
<text x="120.8" y="394.5">Ausgabe</text>
<text x="423.1" y="395.2">Zeich-Nr.</text>
<text x="32.6" y="402.4">Änderung</text>
<text x="73.5" y="402.4">Datum</text>
<text x="99.9" y="402.4">Name</text>
<text x="143.9" y="402.4">Datum</text>
<text x="172.4" y="402.4">Name</text>
</g>
<g font-size="3.1">
<text x="530.5" y="395.8">Blatt</text>
<text x="205.1" y="402.3">Copyright (c)</text>
<text x="530.8" y="402.3">von</text>
</g>
</svg>
